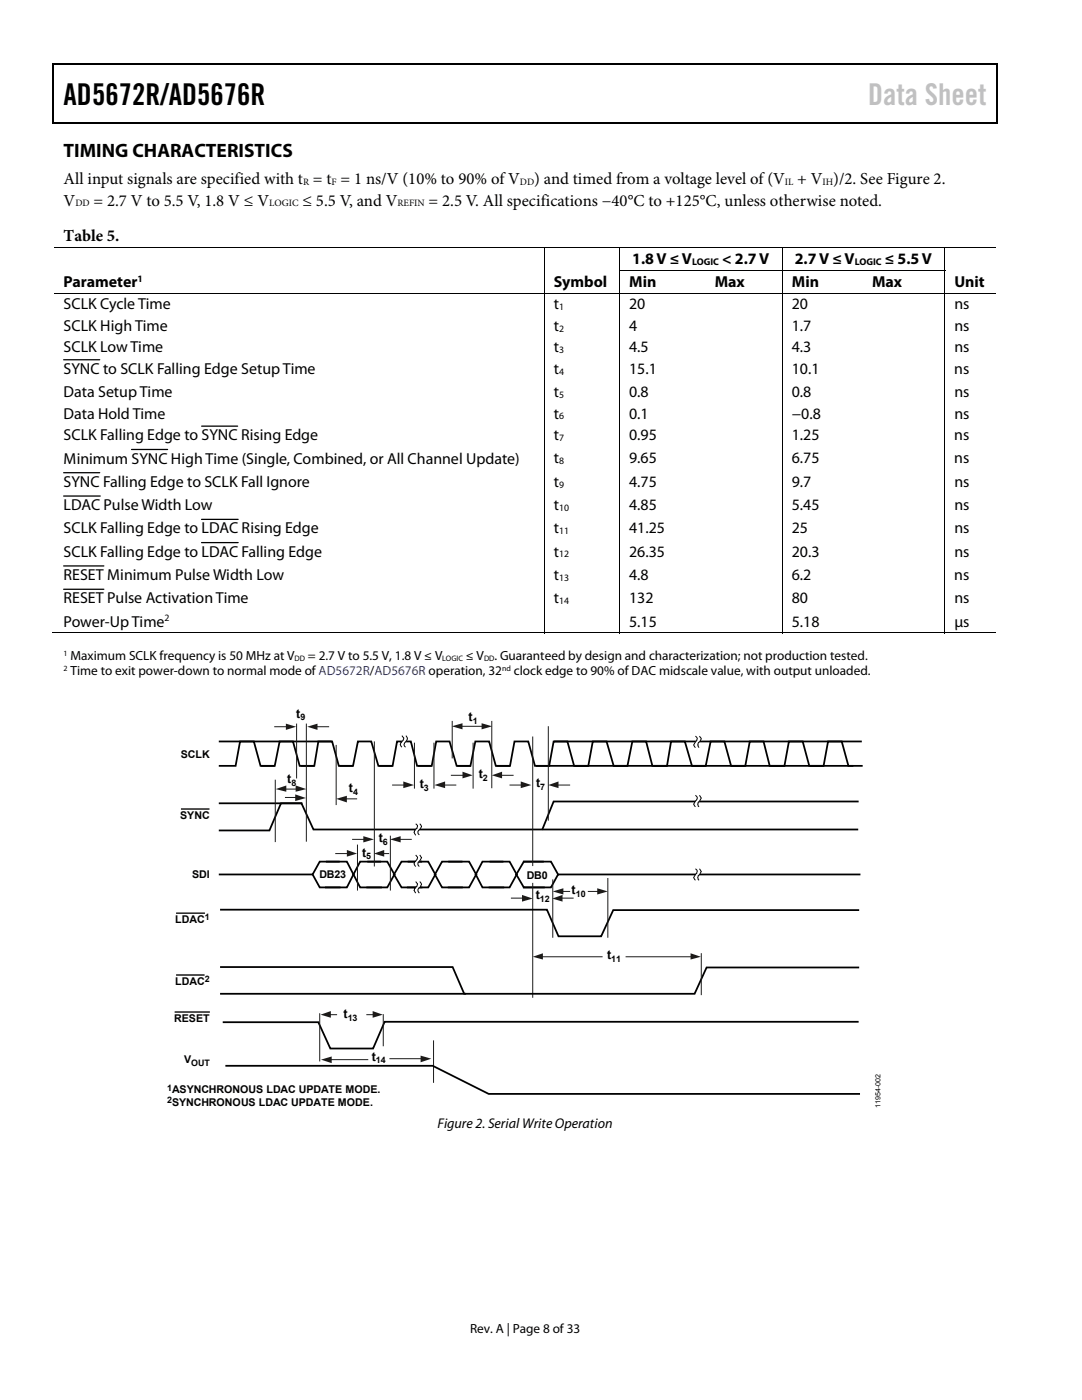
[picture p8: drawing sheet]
<svg xmlns="http://www.w3.org/2000/svg" width="216mm" height="279mm" viewBox="0 0 216 279" stroke-linecap="round" stroke-linejoin="round" font-family="sans-serif">
<path d="M10.5 12.7h.3v1h-.3zM198.8 12.7h.2v1h-.2zM198.8 12.7h.2v.3h-.2zM198.8 24.4h.2v.3h-.2zM108.5 53.9h.2v.2h-.2z" fill="#000"/>
<g fill="none" stroke="#000" stroke-width=".25">
<path d="M10.5 12.8h188.3M10.7 13.7v11M198.9 13.7v11M10.5 24.5h188.3M12.7 71.8h7.2M12.7 94.3h7.2M12.7 99h7.3M26.2 89.7h7.2M40.2 85h7.2M12.7 112.9h8M12.7 117.6h8M40.2 103.7h7.3"/>
<path d="M40.2 108.3h7.3"/>
</g>
<g fill="none" stroke="#000" stroke-width=".2">
<path d="M10.8 49.5h188M10.8 58.5h188M108.6 49.6v4.3M108.6 54.1v4.3M108.6 58.6v67.8M123.5 54h65.1M123.6 49.6v4.3M123.6 54.1v4.3M123.6 58.6v67.8M156.1 49.6v4.3M156.1 54.1v4.3M156.1 58.6v67.8"/>
<path d="M188.5 49.6v4.3M188.5 54.1v4.3M188.5 58.6v67.8M10.5 126.3h98M108.7 126.3h14.8M123.7 126.3h32.3M156.2 126.3h32.2M188.6 126.3h10.2"/>
</g>
<g fill="none" stroke="#000" stroke-width=".35">
<path d="M43.8 148h22.2M43.8 152.8h3.2l.9-4.8h2.8l1.3 4.8h2.7M52.3 152.8h2.5l1-4.8h2.7l1.3 4.8h2.7M60.2 152.8h2.5l.8-4.8h2.8l1.3 4.8h2.7M67.9 152.8h2.5l1-4.8h2.7l1.4 4.8h2.7M75.8 152.8h2.5l.9-4.8h2.8l1.2 4.8h2.8M83.6 152.8h2.5l.9-4.8h2.7l1.4 4.8h2.7M91.4 152.8h2.5l.9-4.8h2.8l1.3 4.8h2.7M99.2 152.8h2.6l.9-4.8h2.7l1.3 4.8h2.7M107.1 152.8h2.5l.9-4.8h2.7l1.4 4.8h2.6M109.7 152.8h60.4M110.7 148h61.1"/>
<path d="M114.8 152.8h2.6l.9-4.8h2.7l1.4 4.8h2.6M122.6 152.8h2.6l1-4.8h2.7l1.3 4.8h2.7M130.5 152.8h2.6l.8-4.8h2.8l1.4 4.8h2.5M138.2 152.8h2.6l1-4.8h2.7l1.4 4.8h2.6M146.1 152.8h2.6l.9-4.8h2.8l1.2 4.8h2.7M153.9 152.8h2.6l.9-4.8h2.8l1.3 4.8h2.6M161.8 152.8h2.5l.9-4.8h2.8l1.3 4.8h2.7M171.2 160h-60.7l-2.3 5.5M43.8 160.3h16.4M62.4 174.5l1.4 2.6h4M65.2 172h4l1.3 2.5M67.6 172h-3.8l-1.4 2.5h-18.6"/>
<path d="M70.5 174.5l-1.3 2.6h-4.2M70.5 174.5l1.4 2.6h4.1M73.5 172h3.8l1.4 2.5-1.4 2.6h-4M75.9 172h-4l-1.4 2.5M81.5 172h3.9l1.5 2.5-1.5 2.6h-4M84 172h-3.9l-1.5 2.5 1.5 2.6h4M89.6 172h4l1.4 2.5-1.4 2.6h-4.1M92.1 172h-3.9l-1.4 2.5 1.4 2.6h4M97.9 172h3.8l1.4 2.5-1.4 2.6h-4M100.3 172h-4l-1.4 2.5 1.4 2.6h4.1M104.5 172h5.4l1.5 2.5M108.3 172h-3.8l-1.5 2.5 1.5 2.6h4"/>
<path d="M171.1 165.5h-108.6l-2.3-5.2h-4.1l-2.3 5.4h-10M171.5 174.5h-60.1l-1.5 2.6h-5.4"/>
</g>
<path d="M67.1 148.8v11.8M68.5 159.4h2.7" fill="none" stroke="#1e1b18" stroke-width=".2"/>
<path d="M67.1 159.4l2.1-.6v1.3z" fill="#1e1b18"/>
<path d="M54.9 155.7v12.3M61.1 144.5v23.4M74.7 148.1v24.7M86.6 148.3v9M90.1 154.7h2.6M90.2 144v7.3M98.1 144v13.2M109.4 145v18.7M71.3 168.7v8.9" fill="none" stroke="#1e1b18" stroke-width=".2"/>
<path d="M92.3 154l2 .7-2 .6z" fill="#1e1b18"/>
<path d="M56.2 157.5h3.4" fill="none" stroke="#1e1b18" stroke-width=".2"/>
<g fill="#1e1b18">
<path d="M55 157.5l2.1-.7v1.2z"/>
<path d="M59 156.8l2.1 .7-2.1 .5z"/>
</g>
<path d="M101.8 156.7h2.6" fill="none" stroke="#1e1b18" stroke-width=".2"/>
<path d="M103.9 156l2.1 .7-2.1 .6z" fill="#1e1b18"/>
<path d="M99.7 154.7h2.7" fill="none" stroke="#1e1b18" stroke-width=".2"/>
<path d="M98.1 154.7l2.1-.7v1.3z" fill="#1e1b18"/>
<path d="M88.3 156.7h2.7" fill="none" stroke="#1e1b18" stroke-width=".2"/>
<path d="M86.7 156.7l2.1-.7v1.3z" fill="#1e1b18"/>
<path d="M78.3 156.7h2.5" fill="none" stroke="#1e1b18" stroke-width=".2"/>
<path d="M80.5 156l2.1 .7-2.1 .6z" fill="#1e1b18"/>
<path d="M111.1 156.7h2.6" fill="none" stroke="#1e1b18" stroke-width=".2"/>
<path d="M109.4 156.7l2-.7v1.3z" fill="#1e1b18"/>
<path d="M82.7 148.3v9M91.7 144.9h4.8M94.4 148.3v9" fill="none" stroke="#1e1b18" stroke-width=".2"/>
<g fill="#1e1b18">
<path d="M90.1 144.9l2.2-.6v1.3z"/>
<path d="M96.1 144.3l2.1 .6-2.1 .7z"/>
</g>
<path d="M76.2 170.3h1.4M77.9 166.9v10.7" fill="none" stroke="#1e1b18" stroke-width=".2"/>
<path d="M74.6 170.3l2.1-.7v1.4z" fill="#1e1b18"/>
<path d="M67 170.3h2.6" fill="none" stroke="#1e1b18" stroke-width=".2"/>
<path d="M69.2 169.6l2 .7-2 .7z" fill="#1e1b18"/>
<path d="M70.4 167.5h2.6" fill="none" stroke="#1e1b18" stroke-width=".2"/>
<path d="M72.5 166.9l2.1 .6-2.1 .6z" fill="#1e1b18"/>
<path d="M79.5 167.5h2.6" fill="none" stroke="#1e1b18" stroke-width=".2"/>
<path d="M77.8 167.5l2.1-.6v1.2z" fill="#1e1b18"/>
<path d="M57 159.2h2.5" fill="none" stroke="#1e1b18" stroke-width=".2"/>
<path d="M58.9 158.5l2.1 .8-2.1 .6z" fill="#1e1b18"/>
<path d="M59.2 144.5v10.8M62.9 145h2.7" fill="none" stroke="#1e1b18" stroke-width=".2"/>
<path d="M61.3 145l2.1-.6v1.3z" fill="#1e1b18"/>
<path d="M54.8 145h2.7" fill="none" stroke="#1e1b18" stroke-width=".2"/>
<path d="M57 144.4l2.1 .6-2.1 .7z" fill="#1e1b18"/>
<path d="M106.3 147.1v25.6M106.3 176.3v22.7M117.4 177.9h2.6M121.3 175.3v11.7" fill="none" stroke="#1e1b18" stroke-width=".2"/>
<path d="M44.1 181.5h65l2.3 5.4h8.6l2.4-5.3h48.9" fill="none" stroke="#000" stroke-width=".35"/>
<path d="M119.2 177.3l2.1 .6-2.1 .6z" fill="#1e1b18"/>
<path d="M112 177.9h1.7" fill="none" stroke="#1e1b18" stroke-width=".2"/>
<path d="M110.3 177.9l2.1-.6v1.2z" fill="#1e1b18"/>
<path d="M110.3 175.6v11.4M124.9 190.9h13.4M139.9 190.3v8.2" fill="none" stroke="#1e1b18" stroke-width=".2"/>
<path d="M44.1 193h46.2l2.3 5.3h46l2.4-5.2h30.3" fill="none" stroke="#000" stroke-width=".35"/>
<path d="M137.8 190.2l2 .7-2 .6z" fill="#1e1b18"/>
<path d="M107.7 190.9h12.4" fill="none" stroke="#1e1b18" stroke-width=".2"/>
<path d="M106.3 190.9l2-.7v1.3z" fill="#1e1b18"/>
<path d="M44.1 198.3h48.7" fill="none" stroke="#000" stroke-width=".35"/>
<path d="M111.8 179.2h2.6" fill="none" stroke="#1e1b18" stroke-width=".2"/>
<path d="M110.2 179.3l2-.7v1.3z" fill="#1e1b18"/>
<path d="M102 179.2h2.6" fill="none" stroke="#1e1b18" stroke-width=".2"/>
<path d="M104.2 178.6l2.1 .7-2.1 .6z" fill="#1e1b18"/>
<path d="M171.2 203.9h-94.4l-2.4 5.4h-8.5l-2.4-5.3h-18.9" fill="none" stroke="#000" stroke-width=".35"/>
<path d="M65.6 202.5h1.6" fill="none" stroke="#1e1b18" stroke-width=".2"/>
<path d="M64 202.5l2-.7v1.3z" fill="#1e1b18"/>
<path d="M73.2 202.5h1.6" fill="none" stroke="#1e1b18" stroke-width=".2"/>
<path d="M74.4 201.8l2 .7-2 .6z" fill="#1e1b18"/>
<path d="M63.8 202.3v9.4M65.7 211.5h7.7M86.5 207.7v8.3" fill="none" stroke="#1e1b18" stroke-width=".2"/>
<path d="M45.1 212.7h41.2l11.2 5.6h73.9" fill="none" stroke="#000" stroke-width=".35"/>
<path d="M64.1 211.5l2.1-.7v1.4z" fill="#1e1b18"/>
<path d="M76.5 202.5v6.2M77.8 211.3h6.6" fill="none" stroke="#1e1b18" stroke-width=".2"/>
<path d="M83.9 210.7l2.2 .6-2.2 .7z" fill="#1e1b18"/>
<path d="M36.1 161.5h5.7M35.1 182.2h5.8M35.1 194.6h5.7M34.9 202h7" fill="none" stroke="#1e1b18" stroke-width=".2"/>
<path d="M36.1 161.5h5.7M35.1 182.2h5.8M35.1 194.6h5.7M34.9 202h7" fill="none" stroke="#1a1818" stroke-width=".2"/>
<path d="M80.6 146.8a.8 .8 0 0 1-.1 1.3 .62 .62 0 0 0 .1 1M139.2 158.7a.8 .8 0 0 1-.2 1.3l-.1 .3v.4l.2 .3M139.2 146.9a.8 .8 0 0 1-.2 1.3l-.1 .3v.4l.2 .3M83.4 164.4l.2 .2a.98 .98 0 0 1-.4 1.2l-.2 .3 .3 .6M83.4 170.6a.64 .64 0 0 1 .3 .6 .64 .64 0 0 1-.4 .6l-.2 .2a.65 .65 0 0 0 .2 .9M83.4 175.9a.7 .7 0 0 1 0 1.2 .7 .7 0 0 0-.1 1.1M139.2 173.4a.66 .66 0 0 1-.1 1.1l-.2 .5v.3l.2 .4" fill="none" stroke="#fff" stroke-width=".62" stroke-linecap="butt"/>
<g fill="none" stroke="#000" stroke-width=".2">
<path d="M80.2 146.8a.85 .85 0 0 1-.3 1.4v.4l.3 .5M81 146.8a.73 .73 0 0 1 0 1.2 .64 .64 0 0 0-.1 1.1M138.8 158.7l.2 .3 .1 .3-.5 .8a.49 .49 0 0 0-.2 .5 .49 .49 0 0 0 .4 .4M138.8 146.9l.3 .5-.1 .4-.4 .5a.51 .51 0 0 0 .2 .9M139.6 158.7l.3 .6-.6 .8-.1 .4 .3 .5M139.6 146.9a.72 .72 0 0 1-.2 1.2l-.2 .6 .3 .5M83 164.4l.3 .4-.1 .5a.83 .83 0 0 0-.2 1.4M83 170.6a.84 .84 0 0 1-.3 1.4l-.1 .4 .4 .5M83 175.9a.85 .85 0 0 1-.3 1.5l-.1 .3 .4 .5M83.8 164.4a.72 .72 0 0 1-.2 1.3l-.2 .2v.4l.3 .3M83.8 170.6a.84 .84 0 0 1-.3 1.4 .63 .63 0 0 0 .2 .9M83.8 175.9a.72 .72 0 0 1-.2 1.3l-.1 .2a.67 .67 0 0 0 .2 .8"/>
<path d="M138.8 173.4l.3 .4-.1 .5-.1 .1a.79 .79 0 0 0-.1 1.3M139.6 173.4a.84 .84 0 0 1-.3 1.4l-.1 .4 .3 .5"/>
</g>
<text font-size="6" x="12.7" y="21">AD5672R/AD5676R</text>
<text font-size="6" fill="#c0c0c0" x="173.2" y="21">Data Sheet</text>
<text font-size="3.9" x="12.7" y="31.3">TIMING CHARACTERISTICS</text>
<g font-size="3.3">
<text x="12.7" y="41">V</text>
<text x="12.7" y="36.8">All input signals are specified with t = t = 1 ns/V (10% to 90% of V</text>
<text x="18.7" y="41">= 2.7 V to 5.5 V, 1.8 V ≤ V</text>
<text x="60.3" y="41">≤ 5.5 V, and V</text>
<text x="85.5" y="41">= 2.5 V. All specifications −40°C to +125°C, unless otherwise noted.</text>
<text x="106.6" y="36.8">) and timed from a voltage level of (V</text>
<text x="159.1" y="36.8">+ V )/2. See Figure 2.</text>
<text x="12.7" y="48.2">Table 5.</text>
</g>
<g font-size="3.2">
<text x="126.2" y="52.7">1.8V ≤V</text>
<text x="144.1" y="52.7">&lt; 2.7 V</text>
<text x="158.6" y="52.7">2.7 V ≤V</text>
<text x="176.6" y="52.7">≤ 5.5 V</text>
<text x="12.7" y="57.3">Parameter</text>
<text x="110.5" y="57.3">Symbol</text>
<text x="125.5" y="57.3">Min</text>
<text x="142.6" y="57.3">Max</text>
<text x="158" y="57.3">Min</text>
<text x="174" y="57.3">Max</text>
<text x="190.4" y="57.3">Unit</text>
<text x="12.7" y="61.7">SCLK Cycle Time</text>
<text x="12.7" y="66">SCLK High Time</text>
<text x="110.5" y="66">t</text>
<text x="110.5" y="61.7">t</text>
<text x="125.5" y="66">4</text>
<text x="125.5" y="61.7">20</text>
<text x="158" y="61.7">20</text>
<text x="158" y="66">1.7</text>
<text x="190.4" y="61.7">ns</text>
<text x="190.4" y="66">ns</text>
<text x="12.7" y="70.3">SCLK Low Time</text>
<text x="110.5" y="70.3">t</text>
<text x="125.5" y="70.3">4.5</text>
<text x="158" y="70.3">4.3</text>
<text x="190.4" y="70.3">ns</text>
<text x="12.7" y="74.6">SYNC to SCLK Falling Edge Setup Time</text>
<text x="110.5" y="74.6">t</text>
<text x="125.5" y="74.6">15.1</text>
<text x="158" y="74.6">10.1</text>
<text x="190.4" y="74.6">ns</text>
<text x="12.7" y="79.2">Data Setup Time</text>
<text x="12.7" y="83.5">Data Hold Time</text>
<text x="110.5" y="79.2">t</text>
<text x="110.5" y="83.5">t</text>
<text x="125.5" y="79.2">0.8</text>
<text x="125.5" y="83.5">0.1</text>
<text x="158" y="79.2">0.8</text>
<text x="158" y="83.5">−0.8</text>
<text x="190.4" y="79.2">ns</text>
<text x="190.4" y="83.5">ns</text>
<text x="12.7" y="87.9">SCLK Falling Edge to SYNC Rising Edge</text>
<text x="110.5" y="87.8">t</text>
<text x="125.5" y="87.8">0.95</text>
<text x="158" y="87.8">1.25</text>
<text x="190.4" y="87.8">ns</text>
<text x="12.7" y="92.5">Minimum SYNC High Time (Single, Combined, or All Channel Update)</text>
<text x="110.5" y="92.5">t</text>
<text x="125.5" y="92.5">9.65</text>
<text x="158" y="92.5">6.75</text>
<text x="190.4" y="92.5">ns</text>
<text x="12.7" y="97.2">SYNC Falling Edge to SCLK Fall Ignore</text>
<text x="12.7" y="101.8">LDAC Pulse Width Low</text>
<text x="110.5" y="97.1">t</text>
<text x="110.5" y="101.8">t</text>
<text x="125.5" y="101.8">4.85</text>
<text x="125.5" y="97.1">4.75</text>
<text x="158" y="97.1">9.7</text>
<text x="158" y="101.8">5.45</text>
<text x="190.4" y="97.1">ns</text>
<text x="190.4" y="101.8">ns</text>
<text x="12.7" y="106.5">SCLK Falling Edge to LDAC Rising Edge</text>
<text x="110.5" y="106.4">t</text>
<text x="125.5" y="106.4">41.25</text>
<text x="158" y="106.4">25</text>
<text x="190.4" y="106.4">ns</text>
<text x="12.7" y="111.1">SCLK Falling Edge to LDAC Falling Edge</text>
<text x="110.5" y="111.1">t</text>
<text x="125.5" y="111.1">26.35</text>
<text x="158" y="111.1">20.3</text>
<text x="190.4" y="111.1">ns</text>
<text x="12.7" y="115.8">RESET Minimum Pulse Width Low</text>
<text x="110.5" y="115.7">t</text>
<text x="125.5" y="115.7">4.8</text>
<text x="158" y="115.7">6.2</text>
<text x="190.4" y="115.7">ns</text>
<text x="12.7" y="120.4">RESET Pulse Activation Time</text>
<text x="12.7" y="125">Power-Up Time</text>
<text x="110.5" y="120.4">t</text>
<text x="125.5" y="120.4">132</text>
<text x="125.5" y="125">5.15</text>
<text x="158" y="125">5.18</text>
<text x="158" y="120.4">80</text>
<text x="190.4" y="125">μs</text>
<text x="190.4" y="120.4">ns</text>
</g>
<text font-size="2.8" x="87.3" y="225.1">Figure 2. Serial Write Operation</text>
<g font-size="2.6">
<text x="14.1" y="131.7">Maximum SCLK frequency is 50 MHz at V</text>
<text x="61.4" y="131.7">= 2.7 V to 5.5 V, 1.8 V ≤ V</text>
<text x="93" y="131.7">≤ V</text>
<text x="98.7" y="131.7">. Guaranteed by design and characterization; not production tested.</text>
<text x="14.1" y="134.7">Time to exit power-down to normal mode of AD5672R/AD5676R operation, 32</text>
<text x="102.5" y="134.7">clock edge to 90% of DAC midscale value, with output unloaded.</text>
<text x="93.8" y="266">Rev. A | Page 8 of 33</text>
</g>
<g font-size="2.5">
<text x="59.1" y="143.2">t</text>
<text x="93.5" y="144">t</text>
<text x="95.5" y="155.2">t</text>
<text x="57.3" y="156.3">t</text>
<text x="69.6" y="158.1">t</text>
<text x="83.8" y="157.3">t</text>
<text x="107" y="157.1">t</text>
<text x="72.3" y="171">t</text>
<text x="75.6" y="168.1">t</text>
<text x="106.9" y="179.5">t</text>
<text x="114.1" y="178.4">t</text>
<text x="121.1" y="191.5">t</text>
<text x="68.6" y="203.1">t</text>
<text x="74.2" y="211.7">t</text>
</g>
<g font-size="2.1">
<text x="36.1" y="151.3">SCLK</text>
<text x="36" y="163.4">SYNC</text>
<text x="38.3" y="175.3">SDI</text>
<text x="63.7" y="175.3">DB23</text>
<text x="105.1" y="175.5">DB0</text>
<text x="35" y="184.2">LDAC</text>
<text x="35" y="196.6">LDAC</text>
<text x="34.8" y="204">RESET</text>
<text x="36.7" y="212.2">V</text>
<text x="34.3" y="218.2">ASYNCHRONOUS LDAC UPDATE MODE.</text>
<text x="34.3" y="220.7">SYNCHRONOUS LDAC UPDATE MODE.</text>
</g>
<g font-size="1.9">
<text x="15" y="41.2">DD</text>
<text x="53.7" y="41.2">LOGIC</text>
<text x="60.5" y="36.9">R</text>
<text x="66.2" y="36.9">F</text>
<text x="79.3" y="41.2">REFIN</text>
<text x="103.8" y="36.9">DD</text>
<text x="156.6" y="36.9">IL</text>
<text x="164.1" y="36.9">IH</text>
<text x="138.1" y="52.9">LOGIC</text>
<text x="170.5" y="52.9">LOGIC</text>
<text x="27.5" y="56.2">1</text>
<text x="111.6" y="61.9">1</text>
<text x="111.6" y="66.2">2</text>
<text x="111.6" y="70.5">3</text>
<text x="111.6" y="74.8">4</text>
<text x="111.6" y="79.4">5</text>
<text x="111.6" y="83.7">6</text>
<text x="111.6" y="88">7</text>
<text x="111.6" y="92.7">8</text>
<text x="111.6" y="97.3">9</text>
<text x="111.6" y="102">10</text>
<text x="111.6" y="106.6">11</text>
<text x="111.6" y="111.3">12</text>
<text x="111.6" y="115.9">13</text>
<text x="32.9" y="124">2</text>
<text x="111.6" y="120.6">14</text>
</g>
<g font-size="1.8">
<text x="59.9" y="143.7">9</text>
<text x="94.3" y="144.5">1</text>
<text x="96.4" y="155.8">2</text>
<text x="58.1" y="156.8">8</text>
<text x="70.4" y="158.6">4</text>
<text x="84.6" y="157.8">3</text>
<text x="107.8" y="157.6">7</text>
<text x="73.1" y="171.5">5</text>
<text x="76.4" y="168.7">6</text>
<text x="114.9" y="178.9">10</text>
<text x="40.9" y="183.7">1</text>
<text x="107.7" y="180">12</text>
<text x="122" y="192">11</text>
<text x="40.9" y="196">2</text>
<text x="69.4" y="203.7">13</text>
<text x="38.1" y="212.7">OUT</text>
<text x="75" y="212.2">14</text>
<text x="33.4" y="220.2">2</text>
<text x="33.4" y="217.6">1</text>
</g>
<g font-size="1.6">
<text x="12.7" y="130.8">1</text>
<text x="58.8" y="131.9">DD</text>
<text x="88.2" y="131.9">LOGIC</text>
<text x="96.6" y="131.9">DD</text>
<text x="12.7" y="133.8">2</text>
<text x="100.2" y="133.8">nd</text>
</g>
<text font-size="1.4" x="175.7" y="221.2" transform="rotate(-90 175.7 221.2)">11954-002</text>
</svg>
